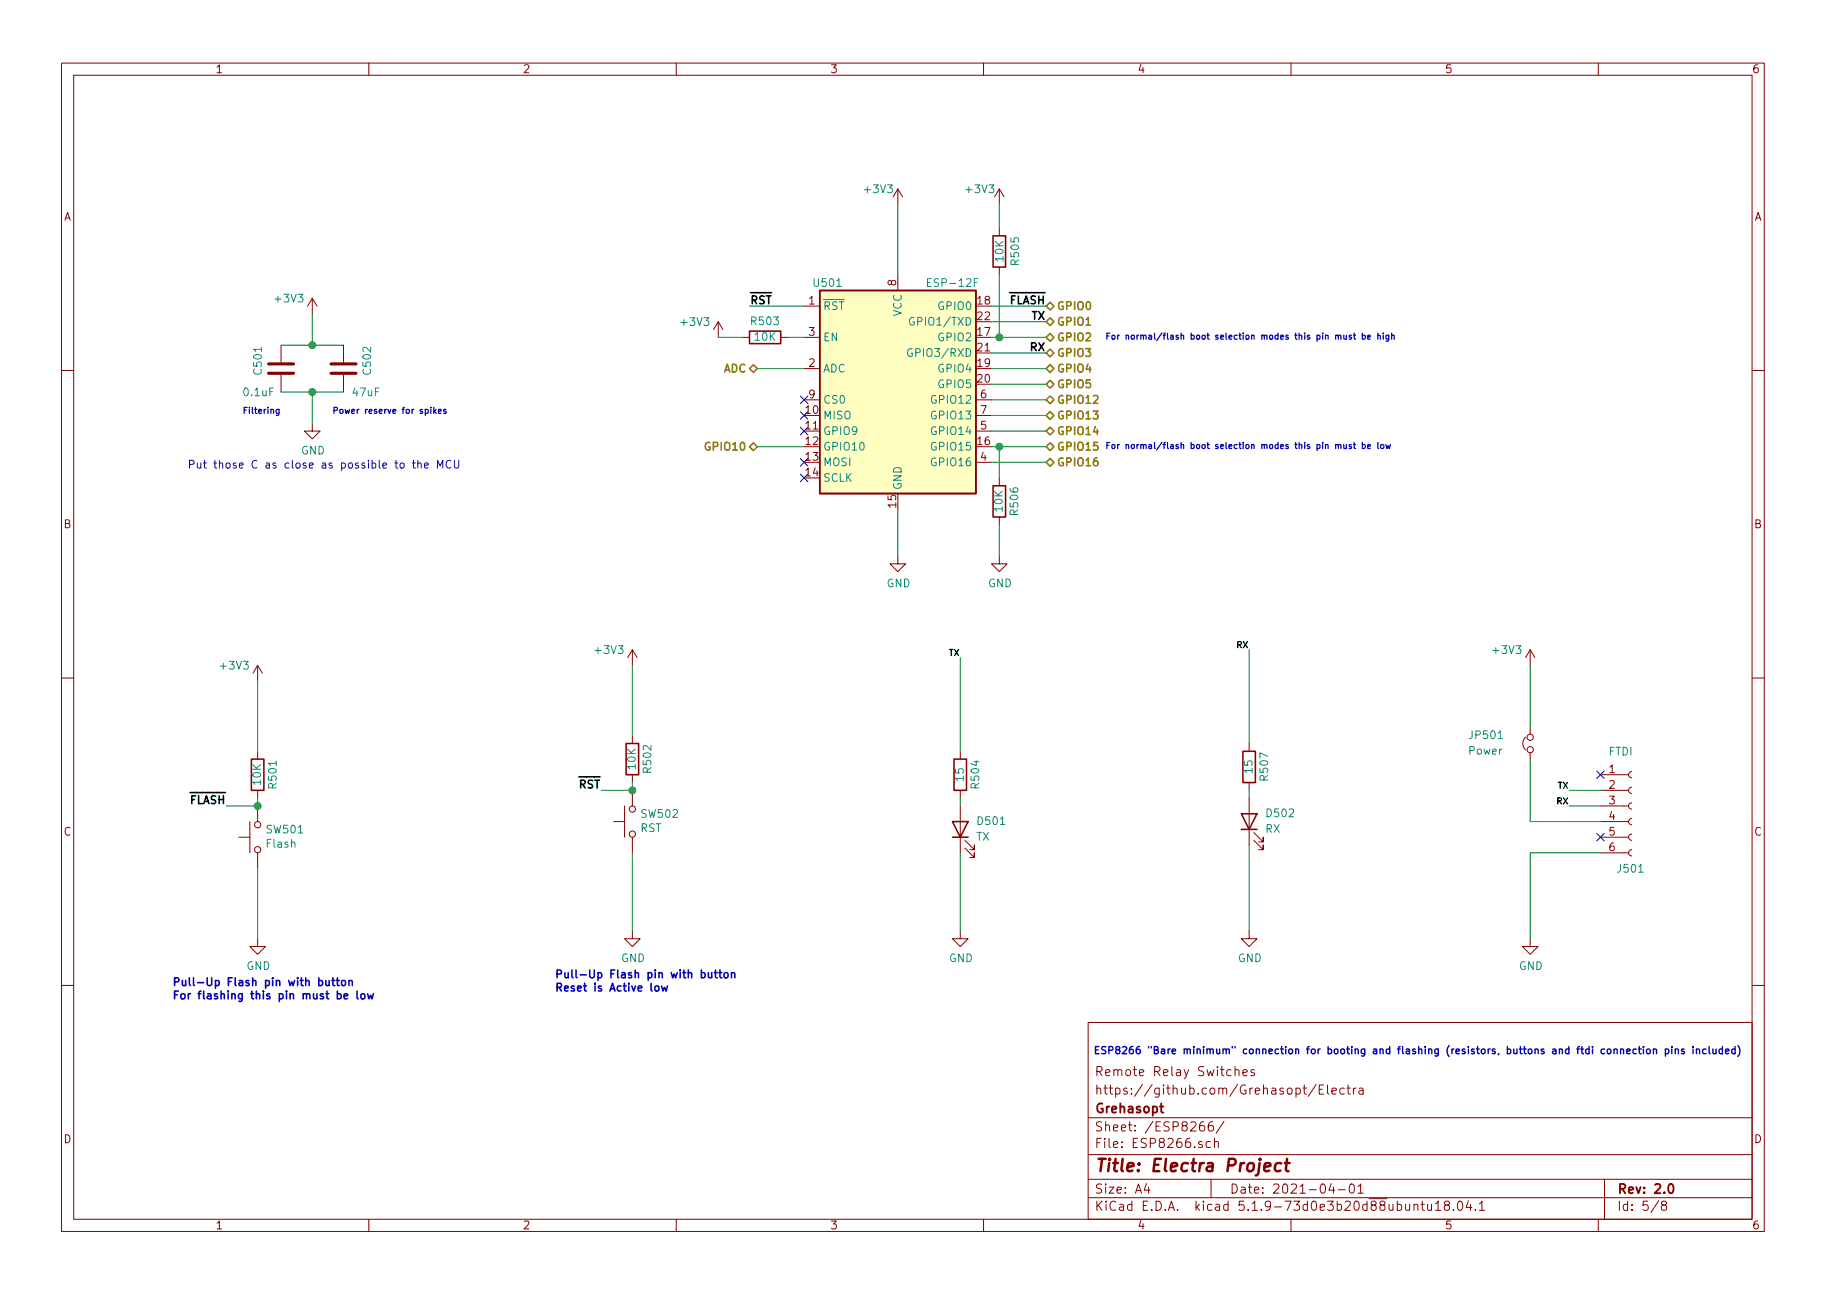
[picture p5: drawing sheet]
<svg xmlns="http://www.w3.org/2000/svg" width="297mm" height="210mm" viewBox="0 0 297 210" stroke-linecap="round" stroke-linejoin="round" font-family="sans-serif">
<g fill="none" stroke="#840000" stroke-width=".16">
<path d="M10 10.3h277v189.9h-277zM12 12.2h273v186.1h-273zM60 10.3v1.9M110 10.3v1.9M160 10.3v1.9M210 10.3v1.9M260 10.3v1.9M146 30.7v2.6M146 30.7l-.7 1.3M146 30.7l.8 1.3M162.6 30.7v2.6M162.6 37.1v1.2"/>
<path d="M162.6 30.7l-.8 1.3M162.6 30.7l.7 1.3M45.7 56.1v2.8M50.8 48.5l-.8 1.3M50.8 48.5v2.5M50.8 48.5l.8 1.3M55.9 56.1v2.8M116.8 52.3l-.7 1.3M116.8 52.3v2.6M116.8 52.3l.8 1.3M120.6 54.9h1.3M127 54.9h1.3"/>
<path d="M130.8 54.9h2.5M130.8 49.8h2.5M130.8 59.9h2.5M146 44.7v2.5M162.6 43.4v1.3M10 60.2h2M45.7 61v2.7M50.8 68.8v1.3h1.3l-1.3 1.3-1.3-1.3h1.3M55.9 61v2.7M130.8 65h2.5M158.7 75.2h2.6M158.7 70.1h2.6"/>
<path d="M158.7 65h2.6M158.7 67.6h2.6M162.6 77.7v1.3M285 60.2h2M146 90.4v1.3h1.3l-1.3 1.3-1.2-1.3h1.2M162.6 90.4v1.3h1.2l-1.2 1.3-1.3-1.3h1.3M162.6 84.1v1.2M10 110.3h2M41.9 108.2v2.5M41.9 108.2l-.8 1.3M41.9 108.2l.8 1.3M102.9 105.7v2.5"/>
<path d="M102.9 119.6v1.3M102.9 105.7l-.8 1.2M102.9 105.7l.7 1.2M248.2 119.9a1.41 1.41 0 0 0 0 2M248.9 105.7v2.5M248.9 118.4v1M248.9 105.7l-.7 1.2M248.9 105.7l.8 1.2M285 110.3h2M38.9 136.1h1.7M40.6 133.6v5.1M41.9 122.2v1.2"/>
<path d="M41.9 128.5v1.3M41.9 131.1v2.5M41.9 138.7v2.5M99.8 133.6h1.8M101.6 131.1v5M102.9 126v1.2M102.9 128.5v2.6M102.9 136.1v2.6M156.2 122.2v1.2M156.2 128.5v1.3M156.2 131.1v7.6M157 137.9l1.5 1.5v-.7v.7h-.8"/>
<path d="M157 136.6l1.5 1.6v-.8v.8h-.8M203.2 120.9v1.3M203.2 127.2v1.3M203.2 129.8v7.6M204 136.6l1.5 1.6v-.8v.8h-.8M204 135.4l1.5 1.5v-.8v.8h-.8M248.9 122.4v1M260.3 136.1h4.6M260.3 133.6h4.6M260.3 138.7h4.6M260.3 131.1h4.6M260.3 128.5h4.6"/>
<path d="M260.3 126h4.6M265.4 138.2h-.2a.51 .51 0 0 0-.3 .6 .51 .51 0 0 0 .5 .4M265.4 135.6l-.2 .1a.51 .51 0 0 0-.3 .6 .51 .51 0 0 0 .5 .3M265.4 133.1l-.2 .1a.51 .51 0 0 0-.3 .5 .51 .51 0 0 0 .5 .4M265.4 130.6h-.2a.51 .51 0 0 0-.3 .6 .51 .51 0 0 0 .5 .4M265.4 128l-.2 .1a.51 .51 0 0 0-.3 .6 .51 .51 0 0 0 .5 .3M265.4 125.5h-.2a.51 .51 0 0 0-.3 .6 .51 .51 0 0 0 .5 .4M41.9 152.6v1.3h1.3l-1.3 1.3-1.3-1.3h1.3M102.9 151.4v1.2h1.2l-1.2 1.3-1.3-1.3h1.3M156.2 151.4v1.2h1.3l-1.3 1.3-1.3-1.3h1.3M203.2 151.4v1.2h1.3l-1.3 1.3-1.3-1.3h1.3M248.9 152.6v1.3h1.3l-1.3 1.3-1.3-1.3h1.3"/>
<path d="M10 160.2h2M177 166.3h108v32h-108zM200.9 174.1l.1-.1a.37 .37 0 0 1 .5 .1v.8M200.9 173.4v1.5M202.2 174.4l.7-.1-.1-.3-.4-.1-.2 .2 .1 .7h.5M204 174l-.3-.1-.2 .2 .1 .3 .4 .1v.3h-.5M214.1 176.3l-1.3 2M214.6 177.1h.5M215.3 176.4h-.7v1.5h.7M216 176.4v1.3l.2 .2M216.7 177.4l.7-.1-.1-.3-.4-.1-.2 .2v.7h.6M218.7 177l-.5-.1-.2 .3v.6l.2 .1 .5-.1"/>
<path d="M219.1 176.9h.6M219.3 176.4v1.3l.4 .2M220.2 176.9v1M220.6 176.9l-.3 .1-.1 .2M221.1 177h.6v.9M221.7 177.3l-.5 .1a.29 .29 0 0 0-.2 .2 .29 .29 0 0 0 .2 .3l.5-.1M285 160.2h2M60 198.3v1.9M110 198.3v1.9M160 198.3v1.9M177 194.8h108M177 191.8h108"/>
<path d="M177 187.8h108M177 181.8h108M186.5 192.5l-.4 1h1M186.8 193v1M195.8 182.4a.59 .59 0 0 0-.7 .7l.1 .7a.48 .48 0 0 0 .8-.2v-.3l-.2-.2-.4-.1-.3 .3M196.9 185.7l-.4-.1-.3 .3 .1 .6 .2 .1 .4-.1M197 191.8v3M197.3 182.4a.59 .59 0 0 0-.8 .7l.1 .7 .2 .1 .5-.1 .1-.5-.1-.2-.5-.1-.3 .3M197.6 185.7a.37 .37 0 0 1 .6 .1v.8M197.6 185.1v1.5M199.1 182.3l-1.3 2M210 198.3v1.9"/>
<path d="M216.6 192.5l-.4 1h.9M216.9 193v1M217.7 193.5h1.1M219.6 192.7l.4-.2a.94 .94 0 0 1 0 1.5l-.4-.1-.1-.4zM220.9 193l.4-.5v1.5M220.9 194h.9M230 196l.2-.2 .4 .1 .1 .9M230 195.8v1M231.2 195.8h.5M231.4 195.3v1.3l.3 .2M232.2 195.8l.1 .9 .4 .1 .2-.1M232.9 195.8v1"/>
<path d="M233.5 195.8l.4-.5v1.5M233.5 196.8h.9M235.2 196l-.3-.3 .2-.3a.48 .48 0 0 1 .6 .1l.1 .2-.1 .2-.5 .1a.48 .48 0 0 0-.1 .7l.4 .1 .2-.1 .1-.4-.3-.3M236.4 196.7v.1M237.3 195.4a.36 .36 0 0 1 .6 .2 .77 .77 0 0 1-.5 1.2 1 1 0 0 1-.1-1.4zM238.9 195.2l-.4 1.1h.9M239.2 195.8v1M240 196.7v.1M240.6 195.8l.5-.5v1.5M240.6 196.8h.9M260 198.3v1.9M261 191.8v6.5"/>
<path d="M269.8 195.2l-1.2 2M270.6 196l-.3-.2v-.2a.47 .47 0 0 1 .5-.3l.3 .3-.1 .2-.6 .2a.48 .48 0 0 0-.1 .7h.1a.48 .48 0 0 0 .6 0 .48 .48 0 0 0-.2-.7"/>
<circle cx="248.9" cy="119.9" r=".51"/>
<circle cx="41.9" cy="138.2" r=".51"/>
<circle cx="41.9" cy="134.1" r=".51"/>
<circle cx="102.9" cy="131.6" r=".51"/>
<circle cx="102.9" cy="135.6" r=".51"/>
<circle cx="248.9" cy="121.9" r=".51"/>
</g>
<path d="M188.7 179.9h.6M188.9 179.4v1.3l.4 .2M271.5 192.7a.35 .35 0 0 1 .4-.2 .35 .35 0 0 1 .3 .3 .77 .77 0 0 1-.5 1.2l-.2-.1a1.2 1.2 0 0 1 0-1.2z" fill="none" stroke="#840000" stroke-width=".3"/>
<path d="M205.7 189.8l1-.2-.1-.4-.6-.1-.3 .3v.9l.2 .1 .6-.1M208.4 189.2a.68 .68 0 0 0-1 .3v.6l.1 .2 .2 .1 .6-.1M209 189.1h.8M209.4 188.4l-.2 1.8v.1l.4 .1" fill="none" stroke="#840000" stroke-width=".41"/>
<path d="M161.5 38.3h2.1v5.1h-2.1zM121.9 53.8h5.1v2.1h-5.1zM133.3 47.2h25.4v33.1h-25.4zM161.5 79h2.1v5.1h-2.1zM40.9 123.4h2v5.1h-2zM101.9 120.9h2v5.1h-2zM154.9 133.6h2.6l-1.3 2.5zM154.9 136.1h2.6M155.2 123.4h2v5.1h-2zM201.9 132.3h2.6l-1.3 2.6zM201.9 134.9h2.6M202.2 122.2h2v5h-2z" fill="none" stroke="#840000" stroke-width=".25"/>
<path d="M133.3 47.2h25.4v33.1h-25.4z" fill="#ffffc2" stroke="#ffffc2" stroke-width=".16"/>
<path d="M148.4 56.8a.59 .59 0 0 0-.8 .5 .59 .59 0 0 0 .8 .6v-.5h-.2M148.7 51.7a.59 .59 0 0 0-.8 .6 .59 .59 0 0 0 .8 .5v-.5h-.2M150.9 45.9h.4M151.5 45.3h-.6v1.3h.6M159.1 45.3h-.6v1.3" fill="none" stroke="#008484" stroke-width=".16"/>
<path d="M43.7 59.2h4.1M53.8 59.2h4.1M43.7 60.7h4.1M53.8 60.7h4.1" fill="none" stroke="#840000" stroke-width=".51"/>
<g fill="none" stroke="#008400" stroke-width=".16">
<path d="M146 33.3v11.4M162.6 33.3v3.8M45.7 56.1h10.2M50.8 51v5.1M116.8 54.9h3.8M121.9 49.8h8.9M123.2 59.9h7.6M128.3 54.9h2.5M161.3 54.9h8.9M161.3 52.3h8.9M161.3 57.4h8.9M161.3 59.9h8.9"/>
<path d="M161.3 49.8h8.9M162.6 44.7v10.2M45.7 63.7h10.2M50.8 63.7v5.1M123.2 72.6h7.6M161.3 72.6h8.9M161.3 75.2h8.9M161.3 70.1h8.9M161.3 67.6h8.9M161.3 62.5h8.9M161.3 65h8.9M162.6 72.6v5.1"/>
<path d="M146 82.8v7.6M162.6 85.3v5.1M41.9 110.7v11.5M102.9 108.2v11.4M156.2 106.9v15.3M203.2 105.7v15.2M248.9 108.2v10.2M41.9 129.8v1.3h-5.1M102.9 127.2v1.3h-5.1M102.9 138.7v12.7M156.2 129.8v1.3M156.2 138.7v12.7"/>
<path d="M203.2 128.5v1.3M203.2 137.4v14M248.9 123.4v10.2h11.4M255.3 131.1h5M255.3 128.5h5M260.3 138.7h-11.4v13.9M41.9 141.2v11.4"/>
</g>
<g fill="none" stroke="#848400" stroke-width=".25">
<path d="M121.9 59.9l.7-.6 .6 .6-.6 .7zM170.2 57.4l.6-.6 .6 .6-.6 .6zM170.2 49.8l.6-.7 .6 .7-.6 .6zM170.2 59.9l.6-.6 .6 .6-.6 .7zM170.8 54.2l.6 .7-.6 .6-.6-.6zM170.8 51.7l.6 .6-.6 .7-.6-.7zM122.6 72l.6 .6-.6 .7-.7-.7zM170.2 70.1l.6-.6 .6 .6-.6 .6zM170.2 67.6l.6-.7 .6 .7-.6 .6zM170.2 65l.6-.6 .6 .6-.6 .7zM170.2 62.5l.6-.7 .6 .7-.6 .6zM170.8 74.5l.6 .7-.6 .6-.6-.6z"/>
<path d="M170.8 72l.6 .6-.6 .7-.6-.7z"/>
</g>
<g fill="none" stroke="#0000c2" stroke-width=".23">
<path d="M267.9 170.7l.2-.1 .3 .1 .1 .4-.1 .2h-.3l-.2-.1zM269 170.7l.4-.1 .1 .7M269 170.6v.7M270.9 170.6h.3l.3 .2v.3l-.2 .2h-.4M270.9 170.6v1.1M272 170.2v.1M272 170.6v.7M272.5 170.7l.2-.1h.3v.7M272.5 170.6v.7M274 170.6h-.3l-.2 .1 .1 .2 .4 .1v.3h-.5M275.4 170.2v.1M275.4 170.6v.7"/>
<path d="M276 170.7l.4-.1 .1 .7M276 170.6v.7M277.5 170.6h-.3l-.2 .2v.3l.1 .2h.4M278 170.2v1l.2 .1M278.6 170.6l.1 .7h.3l.1-.1M279.1 170.6v.7M280.2 170.6h-.3l-.2 .2 .1 .5h.4M280.2 170.2v1.1M280.7 171l.6-.1-.1-.3h-.3l-.2 .1v.6h.5M282.2 170.6h-.3l-.2 .2 .1 .5h.4M282.2 170.2v1.1M282.7 170a1.34 1.34 0 0 1 0 1.8"/>
</g>
<g fill="none" stroke="#0000c2" stroke-width=".25">
<path d="M53 159.4v.7a.31 .31 0 0 0 .5 .1v-.1M53.5 159.4v.9M54 159.4h.5M54.2 159v1.1l.3 .2M54.7 159.4h.5M54.9 159v1.1v.1l.3 .1M55.7 159.5l.3-.1 .2 .3v.3l-.2 .3-.3-.1-.2-.2v-.3zM56.8 159.6v-.1a.31 .31 0 0 1 .5 .1v.7M56.8 159.4v.9M115.2 158.2v.6a.31 .31 0 0 0 .5 .1h.1M115.8 158.2v.8M116.2 158.2h.5"/>
<path d="M116.4 157.7v1.1l.3 .2M116.9 158.2h.5M117.1 157.7v1.1l.1 .1 .2 .1M117.9 158.2h.3l.2 .2v.4l-.2 .2-.3-.1-.1-.1v-.4zM119 158.3v-.1a.31 .31 0 0 1 .5 .1v.7M119 158.2v.8M56 162l.6-.1-.1-.3h-.3l-.2 .2v.6h.5M58.1 161.2v1l.2 .2M58.8 161.7l.1-.1 .4 .1 .1 .5-.2 .2h-.3l-.1-.1zM59.8 161.6l.2 .8 .3-.6 .2 .6 .3-.8M106.6 160.4l.2-.1 .3 .1 .1 .1-.1 .6-.3 .1-.2-.2zM107.6 160.3l.2 .9 .3-.7 .3 .7 .2-.9"/>
</g>
<g fill="none" stroke="#0000c2" stroke-width=".2">
<path d="M219.8 54.6l-.2-.1-.1 .1 .1 .2 .2 .1v.2h-.3M220.2 54.5h.3M220.3 54.2v.8l.2 .2M221.6 54.6l.3-.1 .2 .2-.1 .4h-.4M221.6 54.2v1M222.5 54.8l.4-.1v-.1l-.3-.1-.1 .1v.5h.4M224.1 54.6h.4v.6M224.1 54.2v1M225 54.2h.1M225 54.5v.7M225.9 54.5v.8l-.2 .2-.2-.1M225.9 54.6l-.3-.1-.1 .2v.4h.4"/>
<path d="M226.4 54.6h.4v.6M226.4 54.2v1M45.4 66.6v.8l-.2 .2-.2-.1M45.4 66.6h-.3l-.2 .1 .1 .5h.4M70.7 66.8l.2 .4M70.9 66.6l-.3 .3M71.3 66.9l.5-.1-.1-.2h-.2l-.2 .1v.5h.4M72.5 66.6h-.2l-.1 .1v.1l.3 .1v.3h-.3M219.8 72.3h-.2l-.1 .1 .1 .2 .2 .1v.2h-.3M220.2 72.3h.3M220.3 72v.8l.2 .1M221.6 72.3h.3l.2 .2-.1 .4h-.4"/>
<path d="M221.6 72v.9M222.5 72.6l.4-.1v-.2h-.3l-.1 .1v.5h.4M224.1 72v.8l.2 .1M224.6 72.4h.5v.3l-.1 .2-.4-.1zM225.5 72.3l.1 .6 .2-.4 .2 .4 .2-.6"/>
</g>
<path d="M67.1 75.3h.5M67.3 74.8v1.1v.2h.3M68 75.4l.1-.1h.4v.8M68 74.8v1.3M69.1 75.7l.6-.1-.1-.3h-.4l-.1 .2v.6h.5M71.2 76.1v-1.3l.4 1 .4-1v1.3M73.4 75a.55 .55 0 0 0-.8 .1 .55 .55 0 0 0 0 .7l.4 .3 .4-.1M73.9 74.8v1.1l.2 .2h.3l.2-.2v-1.1" fill="none" stroke="#0000c2" stroke-width=".16"/>
<g fill="#008400" stroke="#008400" stroke-width=".25">
<circle cx="102.9" cy="128.5" r=".51"/>
<circle cx="162.6" cy="72.6" r=".51"/>
<circle cx="162.6" cy="54.9" r=".51"/>
<circle cx="41.9" cy="131.1" r=".51"/>
<circle cx="50.8" cy="63.7" r=".51"/>
<circle cx="50.8" cy="56.1" r=".51"/>
</g>
<g fill="none" stroke="#000084" stroke-width=".16">
<path d="M130.2 77.1l1.2 1.2M130.2 74.6l1.2 1.2M130.2 69.5l1.2 1.2M130.2 66.9l1.2 1.3M130.2 64.4l1.2 1.2M131.4 77.1l-1.2 1.2M131.4 74.6l-1.2 1.2M131.4 69.5l-1.2 1.2M131.4 66.9l-1.2 1.3M131.4 64.4l-1.2 1.2M259.7 135.5l1.3 1.2M259.7 125.4l1.3 1.2"/>
<path d="M261 135.5l-1.3 1.2M261 125.4l-1.3 1.2"/>
</g>
<text font-size="2.8" fill="#840000" x="178" y="190.5">Title: Electra Project</text>
<g font-size="2.1" fill="#840000">
<text x="178" y="178">https://github.com/Grehasopt/Electra</text>
<text x="178" y="175">Remote Relay Switches</text>
<text x="178" y="184">Sheet: /ESP8266/</text>
<text x="178" y="181">Grehasopt</text>
<text x="178" y="186.7">File: ESP8266.sch</text>
<text x="178" y="196.9">KiCad E.D.A. kicad 5.1.9-73d0e3b20d88ubuntu18.04.1</text>
<text x="178" y="194.1">Size: A4</text>
<text x="200" y="194.1">Date: 2021-04-01</text>
<text x="263" y="194.1">Rev: 2.0</text>
<text x="263" y="196.9">Id: 5/8</text>
</g>
<g font-size="1.8" fill="#840000">
<text x="35" y="11.9">1</text>
<text x="85" y="11.9">2</text>
<text x="135" y="11.9">3</text>
<text x="185" y="11.9">4</text>
<text x="235" y="11.9">5</text>
<text x="285" y="11.9">6</text>
<text x="10.4" y="35.9">A</text>
<text x="285.4" y="35.9">A</text>
<text x="145.8" y="46.5" transform="rotate(-90 145.8 46.5)">8</text>
<text x="131.6" y="49.5">1</text>
<text x="159.1" y="49.5">18</text>
<text x="159.1" y="52.1">22</text>
<text x="131.6" y="59.7">2</text>
<text x="131.6" y="54.6">3</text>
<text x="159.1" y="54.6">17</text>
<text x="159.1" y="59.7">19</text>
<text x="159.1" y="57.1">21</text>
<text x="131.6" y="64.8">9</text>
<text x="159.1" y="62.2">20</text>
<text x="159.5" y="64.8">6</text>
<text x="131.1" y="67.3">10</text>
<text x="131.1" y="69.8">11</text>
<text x="159.5" y="69.8">5</text>
<text x="159.5" y="67.3">7</text>
<text x="131.1" y="72.4">12</text>
<text x="131.1" y="74.9">13</text>
<text x="131.1" y="77.5">14</text>
<text x="159.1" y="72.4">16</text>
<text x="159.5" y="74.9">4</text>
<text x="145.8" y="82.5" transform="rotate(-90 145.8 82.5)">15</text>
<text x="10.4" y="85.9">B</text>
<text x="285.4" y="85.9">B</text>
<text x="261.8" y="125.7">1</text>
<text x="261.8" y="128.3">2</text>
<text x="261.8" y="130.8">3</text>
<text x="10.4" y="135.9">C</text>
<text x="261.8" y="133.3">4</text>
<text x="261.8" y="135.9">5</text>
<text x="285.4" y="135.9">C</text>
<text x="261.8" y="138.4">6</text>
<text x="10.4" y="185.9">D</text>
<text x="285.4" y="185.9">D</text>
<text x="35" y="199.9">1</text>
<text x="85" y="199.9">2</text>
<text x="135" y="199.9">3</text>
<text x="185" y="199.9">4</text>
<text x="235" y="199.9">5</text>
<text x="285" y="199.9">6</text>
</g>
<g font-size="1.8" fill="#008484">
<text x="140.8" y="31.4">+3V3</text>
<text x="157.3" y="31.4">+3V3</text>
<text x="132.5" y="46.7">U501</text>
<text x="151.4" y="46.7">ESP-12F</text>
<text x="163.2" y="42.5" transform="rotate(-90 163.2 42.5)">10K</text>
<text x="165.8" y="43" transform="rotate(-90 165.8 43)">R505</text>
<text x="44.9" y="49.2">+3V3</text>
<text x="110.9" y="53">+3V3</text>
<text x="122.3" y="52.9">R503</text>
<text x="133.9" y="50.4">RST</text>
<text x="146.7" y="51.5" transform="rotate(-90 146.7 51.5)">VCC</text>
<text x="148.8" y="53">GPIO1/TXD</text>
<text x="152.8" y="50.4">GPIO0</text>
<text x="122.8" y="55.4">10K</text>
<text x="133.9" y="55.5">EN</text>
<text x="148.6" y="58">GPIO3/RXD</text>
<text x="152.8" y="55.5">GPIO2</text>
<text x="39.8" y="64.4">0.1uF</text>
<text x="42.6" y="60.8" transform="rotate(-90 42.6 60.8)">C501</text>
<text x="57.5" y="64.4">47uF</text>
<text x="60.4" y="60.8" transform="rotate(-90 60.4 60.8)">C502</text>
<text x="133.9" y="60.6">ADC</text>
<text x="133.9" y="65.7">CS0</text>
<text x="151.8" y="65.7">GPIO12</text>
<text x="152.8" y="60.6">GPIO4</text>
<text x="152.8" y="63.1">GPIO5</text>
<text x="133.9" y="68.2">MISO</text>
<text x="133.9" y="70.7">GPIO9</text>
<text x="151.8" y="70.7">GPIO14</text>
<text x="151.8" y="68.2">GPIO13</text>
<text x="49" y="73.9">GND</text>
<text x="133.9" y="73.3">GPIO10</text>
<text x="133.9" y="75.8">MOSI</text>
<text x="151.8" y="73.3">GPIO15</text>
<text x="151.8" y="75.8">GPIO16</text>
<text x="133.9" y="78.4">SCLK</text>
<text x="146.7" y="79.8" transform="rotate(-90 146.7 79.8)">GND</text>
<text x="163.1" y="83.2" transform="rotate(-90 163.1 83.2)">10K</text>
<text x="165.7" y="83.6" transform="rotate(-90 165.7 83.6)">R506</text>
<text x="144.2" y="95.5">GND</text>
<text x="160.7" y="95.5">GND</text>
<text x="97" y="106.3">+3V3</text>
<text x="243" y="106.3">+3V3</text>
<text x="36" y="108.9">+3V3</text>
<text x="103.4" y="125.1" transform="rotate(-90 103.4 125.1)">10K</text>
<text x="106" y="125.5" transform="rotate(-90 106 125.5)">R502</text>
<text x="203.8" y="125.7" transform="rotate(-90 203.8 125.7)">15</text>
<text x="239" y="122.7">Power</text>
<text x="239.2" y="120.2">JP501</text>
<text x="261.7" y="122.9">FTDI</text>
<text x="42.5" y="127.6" transform="rotate(-90 42.5 127.6)">10K</text>
<text x="45" y="128.1" transform="rotate(-90 45 128.1)">R501</text>
<text x="156.8" y="126.9" transform="rotate(-90 156.8 126.9)">15</text>
<text x="159.3" y="128.1" transform="rotate(-90 159.3 128.1)">R504</text>
<text x="206.3" y="126.8" transform="rotate(-90 206.3 126.8)">R507</text>
<text x="43.4" y="137.8">Flash</text>
<text x="43.5" y="135.5">SW501</text>
<text x="104.1" y="135.3">RST</text>
<text x="104.4" y="133">SW502</text>
<text x="158.8" y="136.7">TX</text>
<text x="159.2" y="134.2">D501</text>
<text x="205.8" y="135.4">RX</text>
<text x="206.1" y="132.9">D502</text>
<text x="263.3" y="141.9">J501</text>
<text x="40.1" y="157.7">GND</text>
<text x="101" y="156.5">GND</text>
<text x="154.4" y="156.5">GND</text>
<text x="201.4" y="156.5">GND</text>
<text x="247.1" y="157.7">GND</text>
</g>
<g font-size="1.8">
<text x="121.9" y="49.5">RST</text>
<text x="164.3" y="49.5">FLASH</text>
<text x="167.9" y="52">TX</text>
<text x="167.7" y="57.1">RX</text>
<text x="30.9" y="130.8">FLASH</text>
<text x="94.3" y="128.2">RST</text>
</g>
<g font-size="1.8" fill="#848400">
<text x="171.8" y="53">GPIO1</text>
<text x="171.8" y="50.4">GPIO0</text>
<text x="171.8" y="58">GPIO3</text>
<text x="171.8" y="55.5">GPIO2</text>
<text x="117.7" y="60.6">ADC</text>
<text x="171.8" y="65.7">GPIO12</text>
<text x="171.8" y="63.1">GPIO5</text>
<text x="171.8" y="60.6">GPIO4</text>
<text x="171.8" y="70.7">GPIO14</text>
<text x="171.8" y="68.2">GPIO13</text>
<text x="115.2" y="73.3">GPIO10</text>
<text x="171.8" y="75.8">GPIO16</text>
<text x="171.8" y="73.3">GPIO15</text>
</g>
<g font-size="1.8" fill="#0000c2">
<text x="30.5" y="76.2">Put those C as close as possible to the MCU</text>
<text x="27.9" y="160.3">Pull-Up Flash pin with button</text>
<text x="90.2" y="159.1">Pull-Up Flash pin with button</text>
<text x="90.2" y="161.2">Reset is Active low</text>
<text x="27.9" y="162.5">For flashing this pin must be low</text>
</g>
<text font-size="1.6" fill="#0000c2" x="177.8" y="171.4">ESP8266 &quot;Bare minimum&quot; connection for booting and flashing (resistors, buttons and ftdi connection pins included)</text>
<g font-size="1.4" fill="#0000c2">
<text x="179.7" y="55.2">For normal/flash boot selection modes this pin must be high</text>
<text x="39.4" y="67.3">Filtering</text>
<text x="54" y="67.3">Power reserve for spikes</text>
<text x="179.7" y="73">For normal/flash boot selection modes this pin must be low</text>
</g>
<g font-size="1.4">
<text x="154.5" y="106.6">TX</text>
<text x="201.3" y="105.4">RX</text>
<text x="253.4" y="130.8">RX</text>
<text x="253.5" y="128.2">TX</text>
</g>
</svg>
